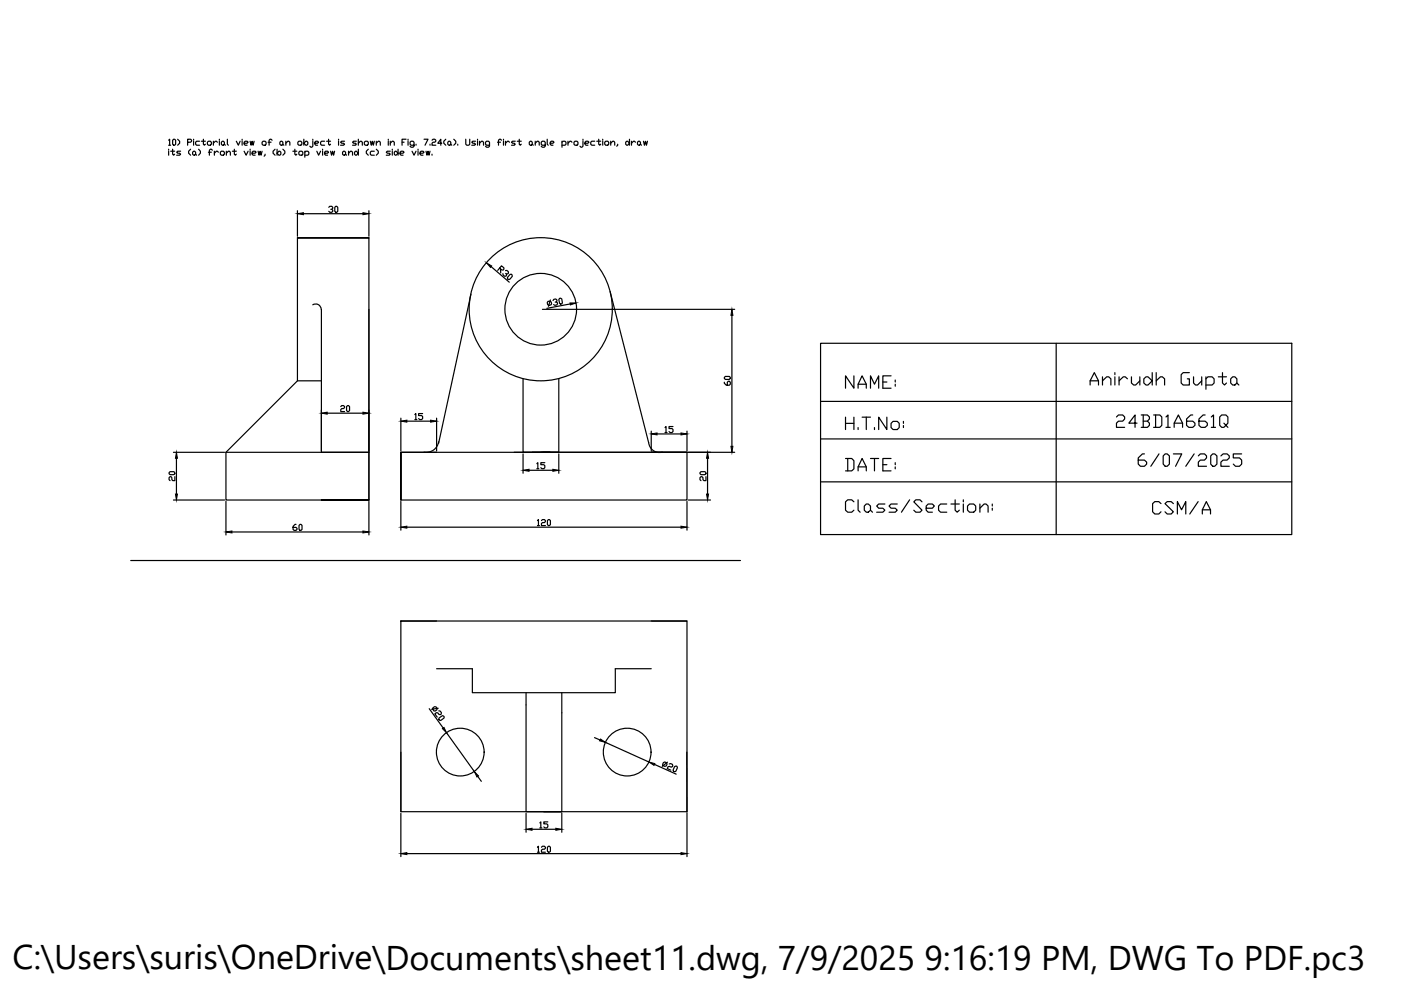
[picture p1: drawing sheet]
<svg xmlns="http://www.w3.org/2000/svg" width="297mm" height="210mm" viewBox="0 0 297 210" stroke-linecap="round" stroke-linejoin="round" font-family="sans-serif">
<!-- layer: 0 -->
<g fill="none" stroke="#000" stroke-width=".25">
<path d="M35.8 29.7l.2-.2v1.3M35.8 30.8h.4M35.8 31.6v.2M35.8 32.1v.8M36.2 32.1h.8M36.6 29.7l.2-.2 .4 .2v.9l-.2 .2-.4-.2zM36.6 31.6v1.1l.2 .2 .2-.2M37.7 29.5l.4 .4v.5l-.4 .4M38.3 32.1h-.6l-.2 .2 .2 .2h.4l.2 .2-.2 .2h-.6M39.8 30.2h.6l.2-.5-.2-.2h-.6v1.3M40.4 31.6l-.4 .5v.4l.4 .4M40.8 32.3l.5-.2 .2 .2v.4l-.5 .2-.2-.2z"/>
<path d="M41 29.5v.2M41 29.9v.9M41.5 32.7l.2 .2M42.1 31.6l.4 .5v.4l-.4 .4M42.3 29.9h-.6l-.2 .3v.4l.2 .2h.6M42.7 29.9h.8M43.1 29.5v1.1l.2 .2 .2-.2M44 30.2l.2-.3h.4l.2 .3v.4l-.2 .2h-.4l-.2-.2zM44.2 32.3h.6M45 31.8l-.2-.2-.4 .2v1.1M45.2 29.9v.9M45.5 32.1v.8"/>
<path d="M46.1 30.2l-.4-.3-.5 .5M46.3 32.3l-.4-.2-.4 .4M46.5 29.5v.2M46.5 29.9v.9M46.7 32.3l.2-.2h.5l.2 .2v.4l-.2 .2h-.5l-.2-.2zM46.9 30.2l.5-.3 .2 .3v.4l-.5 .2-.2-.2zM47.6 30.6l.2 .2M48 32.5l.4-.4h.2l.2 .2v.6M48 32.1v.8M48.2 29.5v1.1l.2 .2M49.3 32.1h.8M49.7 31.6v1.1l.2 .2 .2-.2"/>
<path d="M50.1 29.9l.4 .9 .4-.9M51.3 29.5v.2M51.3 29.9v.9M51.8 30.4h.6l.2-.2-.2-.3h-.4l-.2 .3v.4l.2 .2h.4M51.8 32.1l.4 .8 .4-.8M53 29.9l.2 .9 .3-.9 .2 .9 .2-.9M53 31.6v.2M53 32.1v.8M53.5 32.5h.6l.2-.2-.2-.2h-.4l-.2 .2v.4l.2 .2h.4M54.7 32.1l.2 .8 .2-.8 .3 .8 .2-.8M55.6 30.2l.2-.3h.4l.2 .3v.4l-.2 .2h-.4l-.2-.2zM56.2 32.7l-.2 .4"/>
<path d="M56.8 30.2h.7M57.7 29.7l-.2-.2-.4 .2v1.1M58.3 31.6l-.4 .5v.4l.4 .4M58.7 31.6v1.3M59.1 32.1l.4 .2v.4l-.2 .2h-.2l-.4-.4zM59.3 30.2l.5-.3 .2 .3v.4l-.5 .2-.2-.2zM60 31.6l.4 .5v.4l-.4 .4M60 30.6l.2 .2M60.6 30.4l.4-.5h.2l.3 .3v.6M60.6 29.9v.9M62.1 32.1h.8M62.5 31.6v1.1l.2 .2 .2-.2"/>
<path d="M63.1 30.2l.3-.3h.4l.2 .3v.4l-.2 .2h-.4l-.3-.2zM63.4 32.3l.2-.2h.4l.2 .2v.4l-.2 .2h-.4l-.2-.2zM64.4 30.4l.4-.5h.3l.2 .3v.4l-.5 .2zM64.4 29.5v1.3M64.6 32.3l.2-.2h.5l.2 .2v.4l-.2 .2h-.7M64.6 32.1v1.2M66.3 29.9v1.1l-.2 .2-.4-.2M66.3 29.5v.2M66.7 30.4h.6l.2-.2-.2-.3h-.3l-.3 .3v.4l.3 .2h.3M67.2 32.1l.3 .8 .5-.8M68.4 31.6v.2M68.4 32.1v.8"/>
<path d="M68.8 29.9h-.6l-.2 .3v.4l.2 .2h.6M68.8 32.5h.7l.2-.2-.2-.2h-.5l-.2 .2v.4l.2 .2h.5M69.2 29.9h.9M69.7 29.5v1.1l.2 .2 .2-.2M70.1 32.1l.2 .8 .2-.8 .2 .8 .2-.8M71.8 29.5v.2M71.8 29.9v.9M72.6 32.3l.5-.2 .2 .2v.4l-.5 .2-.2-.2zM73.1 29.9h-.7l-.2 .3 .9 .4-.3 .2h-.6M73.3 32.7l.2 .2M73.9 32.5l.4-.4h.2l.2 .2v.6M73.9 32.1v.8"/>
<path d="M75.2 32.3l.4-.2 .4 .4-.6 .4-.2-.2zM75.6 29.9h-.6l-.3 .3 .3 .2h.4l.2 .2-.2 .2h-.7M76 30.4l.4-.5h.2l.2 .3v.6M76 29.5v1.3M76 31.6v1.3M77.2 30.2l.3-.3h.4l.2 .3v.4l-.2 .2h-.4l-.3-.2zM78.1 31.6l-.4 .5v.4l.4 .4M78.5 29.9l.2 .9 .2-.9 .2 .9 .3-.9M79.4 32.1h-.7l-.2 .2v.4l.2 .2h.7M79.8 30.4l.4-.5h.2l.2 .3v.6M79.8 31.6l.4 .5v.4l-.4 .4M79.8 29.9v.9"/>
<path d="M82.3 29.5v.2M82.3 29.9v.9M82.7 30.4l.5-.5h.2l.2 .3v.6M82.7 32.1h-.6l-.2 .2 .2 .2h.4l.2 .2-.2 .2h-.6M82.7 29.9v.9M83.2 31.6v.2M83.2 32.1v.8M83.6 32.3l.4-.2 .4 .4-.6 .4-.2-.2zM84.4 31.6v1.3M84.8 32.5h.7l.2-.2-.2-.2h-.5l-.2 .2v.4l.2 .2h.5M85.2 30.2h.5M86.1 29.5h-.9v1.3"/>
<path d="M86.5 29.5v.2M86.5 29.9v.9M87.4 32.1l.4 .8 .4-.8M87.8 30.8h-.6l-.3-.2v-.4l.3-.3h.4l.2 .3v.8l-.2 .2h-.4l-.3-.2M88.2 30.6v.2M88.6 31.6v.2M88.6 32.1v.8M89.1 32.5h.6l.2-.2-.2-.2h-.4l-.2 .2v.4l.2 .2h.4M89.9 29.5h.8l-.6 1.3M90.3 32.1l.2 .8 .2-.8 .3 .8 .2-.8M91.2 30.6v.2M91.6 29.7l.2-.2h.4l.2 .2-.2 .5h-.4l-.2 .2v.4h.8"/>
<path d="M91.6 32.7v.2M93.7 30.4h-.9l.7-.9v1.3M94.5 29.5l-.4 .4v.5l.4 .4M94.9 30.2l.5-.3 .2 .3v.4l-.4 .2-.3-.2zM95.6 30.6l.2 .2M96.2 29.5l.4 .4v.5l-.4 .4M97.1 30.6v.2M98.7 29.5v1.1l.3 .2h.4l.2-.2v-1.1M100.8 29.9h-.6l-.2 .3 .8 .4-.2 .2h-.6M101.2 29.5v.2M101.2 29.9v.9M101.7 30.4l.4-.5h.2l.2 .3v.6"/>
<path d="M101.7 29.9v.9M103.8 30.8h-.6l-.3-.2v-.4l.3-.3h.4l.2 .3v.8l-.2 .2h-.4l-.3-.2M105.5 30.2h.6M106.3 29.7l-.2-.2-.4 .2v1.1M106.8 29.5v.2M106.8 29.9v.9M107.2 29.9v.9M108 30.2l-.4-.3-.4 .5M109.2 29.9h-.5l-.3 .3 .8 .4-.2 .2h-.6M109.7 29.9h.8M110.1 29.5v1.1l.2 .2 .2-.2M112.2 30.2l.4-.3 .2 .3v.4l-.4 .2-.2-.2z"/>
<path d="M112.8 30.6l.3 .2M113.5 30.4l.4-.5h.2l.2 .3v.6M113.5 29.9v.9M115.6 30.8h-.6l-.2-.2v-.4l.2-.3h.4l.2 .3v.8l-.2 .2h-.4l-.2-.2M116 29.5v1.1l.2 .2M116.7 30.4h.5l.3-.2-.3-.3h-.3l-.2 .3v.4l.2 .2h.3M119.2 30.2l.2-.3h.4l.2 .3v.4l-.2 .2h-.6M119.2 29.9v1.3M120.4 29.9v.9M121.3 30.2l-.5-.3-.4 .5M121.7 30.2l.2-.3h.4l.2 .3v.4l-.2 .2h-.4l-.2-.2zM123.6 29.9v1.1l-.2 .2-.4-.2"/>
<path d="M123.6 29.5v.2M124 30.4h.7l.2-.2-.2-.3h-.5l-.2 .3v.4l.2 .2h.5M126.1 29.9h-.6l-.2 .3v.4l.2 .2h.6M126.5 29.9h.9M126.9 29.5v1.1l.3 .2 .2-.2M127.8 29.5v.2M127.8 29.9v.9M128.2 30.2l.2-.3h.4l.3 .3v.4l-.3 .2h-.4l-.2-.2zM129.5 30.4l.4-.5h.2l.2 .3v.6M129.5 29.9v.9M131 30.6l-.2 .4M132.7 30.2l.4-.3 .4 .5-.4 .4h-.2l-.2-.2z"/>
<path d="M133.5 29.5v1.3M133.9 29.9v.9M134.7 30.2l-.4-.3-.4 .5M135.2 30.2l.4-.3 .2 .3v.4l-.4 .2-.2-.2zM135.8 30.6l.2 .2M136.4 29.9l.2 .9 .2-.9 .3 .9 .2-.9M63.1 44.7v5.4M64.3 45.3h12.6M69.7 44l.2-.3h.4l.3 .3v.2l-.5 .2M70.3 44.4l.3 .2-.3 .4h-.4l-.2-.2M71 44l.2-.3 .4 .3v.8l-.2 .2-.4-.2zM78.2 44.7v5.4"/>
<path d="M104.1 56.5l3.9 3.3M105.9 56.9l.5 .3h.3l.1-.1v-.3l-.5-.4-.8 .9M106.1 57l.1 .9M106.6 58l.1 .3 .3 .3h.3l.1-.5M107.2 57.4l.3-.1 .3 .3v.3l-.4 .2-.2-.1M108.1 58.2l.3-.1 .2 .5-.5 .6h-.3l-.2-.1v-.3zM66.3 64.6a1.16 1.16 0 0 1 1.8 1M68.1 65.6v30.3h10.1v-30.3M99.9 62.4l-6.9 31.6M115 65.6h40.8M116.2 63.9h.4l.3 .1 .1 .4-.2 .3h-.4l-.3-.1-.1-.5zM116.7 63.6l-.4 1.4"/>
<path d="M117.2 63.7l.2-.2 .4-.1 .3 .2v.2l-.4 .3M117.9 64l.3 .2-.1 .5h-.5l-.2-.1M118.6 63.3l.5 .1 .1 .8-.1 .2-.5-.1-.1-.8zM120.9 64.4l-5 1M129.4 61.8l8.1 32a2.31 2.31 0 0 0 2.9 2.1M155.2 66.9v27.7M174 72.8h99.9v40.5h-99.9zM181 79.7v2.6l-1.7-2.6v2.6M188.9 79.7h-1.7v2.6h1.7M223.9 72.8v40.5M36.8 95.9h10.8M37.4 97.2v7.5"/>
<path d="M47.9 95.9v10.1h30.3h-10.1M63.1 80.7l-15.2 15.2M68.1 80.7h-5v-30.3h15.1h-15.1h15.1v55.6v-10.1h-30.3M69.4 87.6h7.5M72.2 86.2l.3-.2h.3l.3 .2-.3 .4h-.3l-.3 .2v.5h.9M73.7 86l.4 .2v.9l-.2 .2-.4-.2v-.9zM85 88.7v6.9M86.3 89.3h5M88 87.9l.2-.2v1.3M88 89h.4M89.6 87.7h-.8v.4h.6l.2 .2v.4l-.2 .3h-.4l-.2-.3M92.6 95.9h-7.6h60.7v10.1h-60.7v-10.1v10.1"/>
<path d="M92.6 88.7v6.9M93 93.7a2.65 2.65 0 0 1-3.1 2.2M109 95.9h7.6h-3.8M110.9 80.3v15.6h7.6h-3.8M110.9 96.2v4.1M112.2 99.7h5M113.8 98.3l.2-.2v1.3M113.8 99.4h.4M115 95.9h40.8M115.5 98.1h-.8v.4h.6l.2 .2v.5l-.2 .2h-.4l-.2-.2M118.5 80.3v15.6M118.5 96.2v4.1"/>
<path d="M138.1 91.4v4.2M139.3 92h5.1M141 90.6l.2-.2v1.3M141 91.7h.4M142.7 90.4h-.9v.5h.7l.2 .2v.4l-.2 .2h-.4l-.3-.2M145.7 91.4v4.2M150 97.2v7.5M153.6 81v.3l.4 .4h.6l.2-.2v-.5l-.2-.2-.4 .2v.7M153.6 80l.2-.2h.8l.2 .4-.2 .2h-.8zM174 85.1h99.9M174 93.1h99.9M179.3 97.2h1.3l.4 .5v1.7l-.4 .4h-1.3"/>
<path d="M179.3 88.4v2.7M179.3 89.8h1.7M179.7 97.2v2.6M181 88.4v2.7M181.9 82.3v-.8l.9-1.8 .9 1.8v.8M181.9 99.8v-.8l.9-1.8 .9 1.8v.8M181.9 81.5h1.8M181.9 90.6v.5M181.9 99h1.8M182.8 88.4h1.8M183.7 88.4v2.7M184.6 82.3v-2.6l.8 1.8 .9-1.8v2.6"/>
<path d="M184.6 97.2h1.7M185.4 90.6v.5M185.4 97.2v2.6M187.2 81h.8M187.2 98.5h.8M188 88.4v2.7l-1.7-2.7v2.7M188.9 89.8l.4-.5h.9l.5 .5v.8l-.5 .5h-.9l-.4-.5zM188.9 97.2h-1.7v2.6h1.7M189.8 80.6v.4M189.8 81.5v.4M189.8 98.1v.4M189.8 99v.4"/>
<path d="M191.5 89.3v.5M191.5 90.2v.4M27.7 118.8h129.3M36.1 100h.8l.2 .4-.2 .2h-.8l-.3-.2zM36.8 106h10.8M37.1 101.1v.8h-.5l-.2-.2v-.4l-.1-.2-.5 .2v.4l.3 .2M47.9 106.3v7.1M49.2 112.8h27.7M62.8 111.2h-.2l-.5 .4v.6l.2 .3h.5l.2-.5-.2-.2h-.7M63.4 111.4l.2-.2 .4 .2v.8l-.2 .3-.4-.3zM78.2 106.3v7.1M85 106.3v6.1"/>
<path d="M86.3 111.8h58.1M113.9 110.4l.3-.2v1.2M113.9 111.4h.5M114.8 110.4l.2-.2h.4l.2 .2-.2 .4h-.4l-.2 .2v.4h.8M116.1 110.4l.2-.2 .4 .2v.8l-.2 .2-.4-.2zM145.7 106.3v6.1M146 106h4.7M148.4 100.2l.2-.2h.9l.2 .4-.2 .2h-.9zM149.7 101.1v.8h-.4l-.3-.2v-.4l-.4-.2-.2 .2v.4l.2 .2M174 102.2h99.9M181 106.4l-.4-.4h-.9l-.4 .4v1.8l.4 .4h.9l.4-.4M181.9 106v2.2l.5 .4"/>
<path d="M183.7 106.9h.4l.5 .4v.9l-.5 .4h-.4l-.5-.4v-.9zM184.6 108.2l.4 .4M187.6 106.9h-1.3l-.4 .4 .4 .5h.9l.4 .4-.4 .4h-1.3M190.2 106.9h-1.3l-.4 .4 .4 .5h.9l.4 .4-.4 .4h-1.3M192.9 106l-1.8 2.6M195.5 106.4l-.4-.4h-.9l-.5 .4 1.8 1.8-.4 .4h-.9l-.5-.4M196.4 107.8h1.3l.4-.5-.4-.4h-.9l-.4 .4v.9l.4 .4h.9M200.7 106.9h-1.3l-.4 .4v.9l.4 .4h1.3M201.6 106.9h1.8M202.5 106v2.2l.4 .4 .5-.4M204.2 106v.4M204.2 106.9v1.7"/>
<path d="M205.1 107.3l.5-.4h.8l.5 .4v.9l-.5 .4h-.8l-.5-.4zM207.8 107.8l.8-.9h.5l.4 .4v1.3M207.8 106.9v1.7M210.4 106.9v.4M210.4 107.8v.4M85 131.7h60.7v40.4h-60.7zM85 131.7h7.6M138.1 131.7h7.6M85 159.5v12.6M91 150.3l3 4.1M91.8 150l.3-.2 .3 .1 .3 .3-.1 .3-.3 .3-.3-.1-.2-.4zM92.6 141.8h7.5v5.1h30.4v-5.1h7.6"/>
<path d="M92.9 150.2l-1.4 .2M93 150.7l.3 .1 .3 .3-.1 .3-.4 .1-.3-.4h-.3l-.3 .3 .5 .6M93.1 152.2l.7-.5 .4 .3-.1 .2-.6 .6-.5-.3zM94.7 155.4l5.9 8.2M111.5 146.9v25.2h7.6h-3.8M119.1 146.9v25.2M126.1 156.4l1.1 .5M128.4 157.4l9.2 4.2M145.6 159.5l.1 12.6M85 172.4v9.2M101.3 164.6l.8 1.1M111.5 172.4v4.1"/>
<path d="M112.8 175.8h5M113.9 179.6l.3-.2v1.3M114.5 174.5l.2-.2v1.2M114.5 175.5h.4M114.8 179.6l.2-.2h.4l.2 .2-.2 .5h-.4l-.2 .2v.4h.8M116.1 179.6l.2-.2 .4 .2v.9l-.2 .2-.4-.2zM116.1 174.3h-.8v.4h.6l.2 .2v.4l-.2 .2h-.4l-.2-.2M119.1 172.4v4.1M138.8 162.1l4.6 2M140.7 161.7l.3-.1 .3 .1 .1 .3-.1 .4-.3 .1-.4-.2-.1-.2zM141.5 161.6l-1.1 .9M141.9 162l.3-.1 .4 .2v.3l-.3 .3-.4-.2-.3 .1-.1 .4 .7 .3"/>
<path d="M143 162.5h.5l.1 .3-.3 .7-.3 .1-.3-.3zM145.7 172.3v9.3M86.3 181h58.1M113.9 180.7h.5"/>
<circle cx="114.6" cy="65.6" r="15.2"/>
<circle cx="114.6" cy="65.6" r="7.6"/>
<circle cx="97.6" cy="159.5" r="5.1"/>
<circle cx="133" cy="159.5" r="5.1"/>
</g>
<g fill="#000" stroke="#000" stroke-width=".21">
<path d="M63.1 45.3l1.2-.2v.4zM76.9 45.1l1.3 .2-1.3 .2zM103.2 55.7l1.1 .7-.3 .3zM120.8 64.2h1.4l-1.3 .5zM155.2 65.6l.2 1.3h-.4zM37.4 95.9l.2 1.3h-.4zM68.1 87.6l1.3-.2v.4zM76.9 87.4l1.3 .2-1.3 .2zM85 89.3l1.3-.2v.4zM91.3 89.1l1.3 .2-1.3 .2zM110.9 99.7l1.3-.2v.4zM117.2 99.5l1.3 .2-1.3 .2z"/>
<path d="M138.1 92l1.2-.2v.4zM144.4 91.8l1.3 .2-1.3 .2zM150 95.9l.2 1.3h-.4zM155 94.6h.4l-.2 1.3zM37.2 104.7h.4l-.2 1.3zM47.9 112.8l1.3-.2v.4zM76.9 112.6l1.3 .2-1.3 .2zM85 111.8l1.3-.2v.4zM144.4 111.6l1.3 .2-1.3 .2zM149.8 104.7h.4l-.2 1.3zM93.8 154.5l.3-.3 .6 1.2zM127.3 156.7l1.1 .7-1.3-.3z"/>
<path d="M100.6 163.6l.9 .9-.4 .2zM111.5 175.8l1.3-.2v.4zM117.8 175.6l1.3 .2-1.3 .2zM137.6 161.6l1.2 .3-.1 .4zM85 181l1.3-.2v.4zM144.4 180.8l1.3 .2-1.3 .2z"/>
</g>
<text font-size="7.3" x="2.7" y="205.5">C:\Users\suris\OneDrive\Documents\sheet11.dwg, 7/9/2025 9:16:19 PM, DWG To PDF.pc3</text>
<text font-size="7.1" x="230.4" y="83.6">Anirudh Gupta</text>
<text font-size="6.2" x="240.6" y="100.2">6/07/2025</text>
<g font-size="5.7">
<text x="235.7" y="91.7">24BD1A661Q</text>
<text x="243.4" y="110.1">CSM/A</text>
</g>
</svg>
